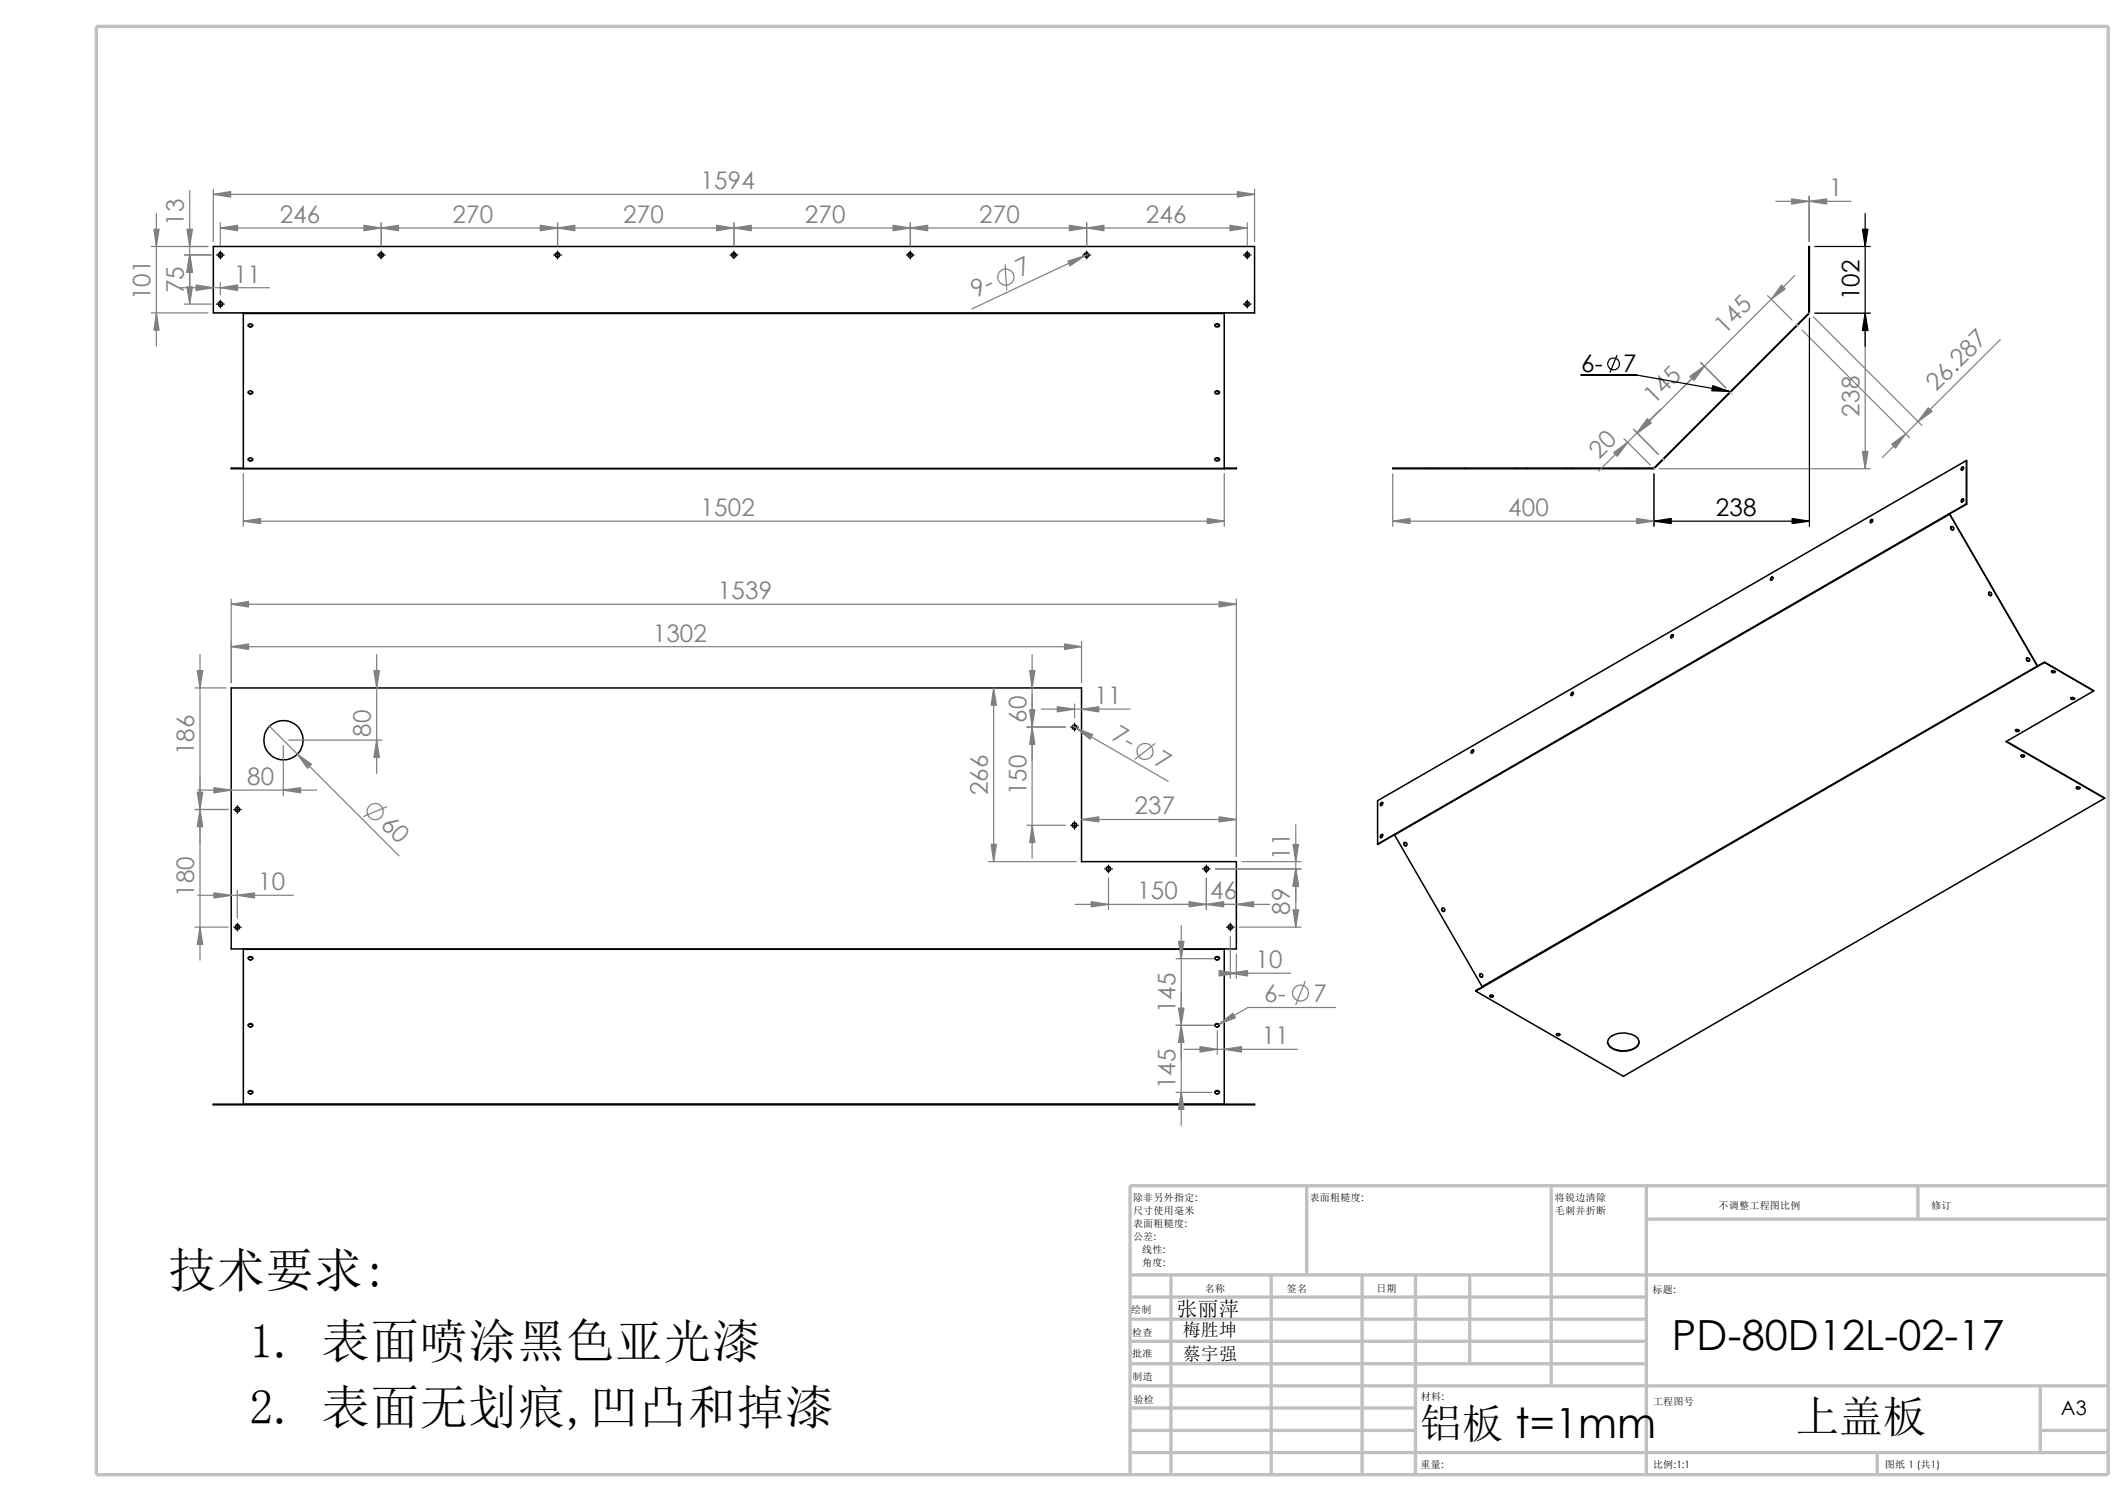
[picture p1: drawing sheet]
<svg xmlns="http://www.w3.org/2000/svg" width="297mm" height="210mm" viewBox="0 0 297 210" stroke-linecap="round" stroke-linejoin="round" font-family="sans-serif">
<g fill="none" stroke="#c0c0c0" stroke-width=".47">
<path d="M13.5 3.7h281v202.2h-281zM157.9 178h136.6M163.6 178v27.9M177.6 178v27.9M182.5 165.6v12.4M190.3 178v27.9M197.7 178v27.9M205.3 178v12.4M216.7 165.6v27.9M230 165.6v40.3M230 170.2h64.5M267.9 165.6v4.6"/>
<path d="M294.5 165.6h-136.6v40.3M157.9 181.1h72.1M157.9 184.2h72.1M157.9 187.3h72.1M157.9 190.4h72.1M157.9 199.7h39.8M157.9 196.6h39.8M157.9 193.5h136.6M285 199.7h9.5M285 193.5v9.3M157.9 202.8h136.6M262.3 202.8v3.1"/>
</g>
<g fill="none" stroke="#000" stroke-width=".21">
<path d="M29.8 34.4h145.5v9.3h-145.5zM34 43.7v.1M34 43.8h137M34 43.8v21.6M34.7 45.4a.34 .34 0 0 0 .3 .2 .34 .34 0 0 0 .3-.2M34.7 54.7a.34 .34 0 0 0 .3 .3 .34 .34 0 0 0 .3-.3M34.7 45.3a.3 .3 0 0 1 .4-.1 .3 .3 0 0 1 .2 .4 .36 .36 0 0 1-.6-.2zM34.7 54.7a.3 .3 0 0 1 .4-.1 .3 .3 0 0 1 .2 .3 .36 .36 0 0 1-.6-.1zM169.7 45.4a.34 .34 0 0 0 .3 .2 .34 .34 0 0 0 .3-.2M169.7 54.7a.34 .34 0 0 0 .3 .3 .34 .34 0 0 0 .3-.3M169.8 54.7a.29 .29 0 0 1 .4-.1 .29 .29 0 0 1 .1 .3 .3 .3 0 0 1-.4 .1 .3 .3 0 0 1-.1-.3zM169.8 45.3a.29 .29 0 0 1 .4-.1 .29 .29 0 0 1 .1 .4 .3 .3 0 0 1-.4 0 .3 .3 0 0 1-.1-.3z"/>
<path d="M171 43.7v.1M171 43.8v21.6M252.7 43.7l-21.7 21.7M252.7 43.7v-9.3h.1v9.3M252.7 43.7h.1M252.8 43.7l-21.8 21.7M34 65.4h.1M34 65.4h137M34 65.4h-1.7h140.4h-1.7M34.7 64.1a.34 .34 0 0 0 .3 .2 .34 .34 0 0 0 .3-.2M34.7 64.1a.3 .3 0 0 1 .4-.2 .3 .3 0 0 1 .2 .4 .36 .36 0 0 1-.6-.2zM169.7 64.1a.34 .34 0 0 0 .3 .2 .34 .34 0 0 0 .3-.2"/>
<path d="M169.8 64a.29 .29 0 0 1 .4-.1 .29 .29 0 0 1 .1 .4 .3 .3 0 0 1-.4 .1 .3 .3 0 0 1-.1-.4zM171 65.4h.1M231 65.4h-36.4h36.4M231 65.4h.1M261.3 72.6l.2-.1a.24 .24 0 0 1 .1 .3 .24 .24 0 0 1-.3 .1zM261.6 72.6a.32 .32 0 0 0-.3 .4M272.3 71.7l.1 .1M272.3 71.7l-77.5 44.8M272.4 71.8h.1M272.4 71.8l12.2 21.2M272.4 71.8l-77.6 44.8M272.6 73.5a.25 .25 0 0 0 0 .4 .25 .25 0 0 0 .3 .1"/>
<path d="M274.1 69.7h.1a.22 .22 0 0 1 .1 .3 .22 .22 0 0 1-.3 .1zM274.2 65.2a.24 .24 0 0 1 .1 .3 .24 .24 0 0 1-.3 .1v-.2zM274.3 69.7a.32 .32 0 0 0-.3 .4M274.3 65.2a.32 .32 0 0 0-.3 .5M274.7 70.4l-2.4 1.3M274.7 70.4h.1M274.7 64.3l-82.3 47.5v6.1M274.7 64.3v6.1M274.7 70.4l-2.3 1.4M32.3 96.1h118.8v24.2h21.6v12.2h-140.4zM219.6 96.7l.1-.1a.23 .23 0 0 1 0 .3 .23 .23 0 0 1-.2 .1zM219.8 96.7l-.2 .1-.1 .3"/>
<path d="M233.5 88.7a.15 .15 0 0 1 .2 0 .15 .15 0 0 1 0 .2l-.3 .2zM233.7 88.6a.32 .32 0 0 0-.2 .5M247.4 80.7l.2-.1a.24 .24 0 0 1 0 .3 .24 .24 0 0 1-.2 .1zM247.6 80.6a.32 .32 0 0 0-.2 .4M277.9 82.7a.27 .27 0 0 0 0 .3 .27 .27 0 0 0 .3 .1M283.2 91.9a.25 .25 0 0 0 0 .3 .25 .25 0 0 0 .3 .1M284.6 93h.1M284.6 93l-77.5 44.8M285.6 92.5l6.9 4M285.6 92.5h.1M285.6 92.5l-1 .5M286.6 93.7a.26 .26 0 0 1 .3-.1 .26 .26 0 0 1 .2 .3 .29 .29 0 0 1-.5-.2z"/>
<path d="M286.6 93.8a.31 .31 0 0 0 .5 0M289.3 97.5a.31 .31 0 0 0 .5 0M289.3 97.4a.25 .25 0 0 1 .3 0 .25 .25 0 0 1 .2 .2l-.1 .1a.21 .21 0 0 1-.3 0 .21 .21 0 0 1-.1-.3zM292.5 96.5l-12.3 7 13.8 8M192.9 116.6l.1-.1a.24 .24 0 0 1 .1 .3 .24 .24 0 0 1-.3 .1zM193 112.1v-.1a.22 .22 0 0 1 .1 .3 .22 .22 0 0 1-.3 .1v-.2zM193.2 116.5l-.2 .1-.1 .2v.2M193.2 112.1l-.2 .1-.1 .3M194.8 116.5v.1M194.8 116.6l12.3 21.2M194.8 116.5l-2.4 1.4M196.2 117.6a.26 .26 0 0 0 0 .3 .26 .26 0 0 0 .3 .2"/>
<path d="M205.6 104.8l.1-.1a.22 .22 0 0 1 .1 .3 .22 .22 0 0 1-.3 .1zM205.8 104.7l-.1 .2-.1 .3M280.3 103.5l13.7 8M281.6 101.9a.26 .26 0 0 1 .3-.1 .26 .26 0 0 1 .1 .3 .29 .29 0 0 1-.4-.2zM281.6 102a.32 .32 0 0 0 .5 0M282.3 105.5l.1 .1 .4-.1M282.4 105.5a.21 .21 0 0 1 .3-.1 .21 .21 0 0 1 .1 .2 .21 .21 0 0 1-.3 .1 .21 .21 0 0 1-.1-.2zM290.1 110a.25 .25 0 0 1 .3-.1 .25 .25 0 0 1 .1 .2 .3 .3 0 0 1-.4-.1zM290.1 110a.32 .32 0 0 0 .5 0M294 111.5l-67.2 38.8-20.6-11.9M34 132.5h.1M34 132.5v21.7"/>
<path d="M34 132.5h137M34.7 133.8a.38 .38 0 0 1 .6 0M34.7 133.7a.29 .29 0 0 1 .4-.2 .29 .29 0 0 1 .1 .4 .29 .29 0 0 1-.4 .1l-.1-.1zM169.7 133.8a.38 .38 0 0 1 .6 0M169.8 133.7a.33 .33 0 0 1 .3-.1 .33 .33 0 0 1 .2 .3 .31 .31 0 0 1-.3 .1 .31 .31 0 0 1-.2-.3zM171 132.5h.1M171 132.5v21.7M201.5 126.8a.3 .3 0 0 0 0 .3 .3 .3 0 0 0 .3 .2M206.8 136a.24 .24 0 0 1 .3 0 .24 .24 0 0 1 0 .3 .24 .24 0 0 1-.3 .1zM206.8 136a.26 .26 0 0 0 0 .3 .26 .26 0 0 0 .3 .1M207.1 137.8h.1M207.1 137.8l-.9 .5v.1"/>
<path d="M207.1 137.8l-.9 .6M208.1 139.1a.32 .32 0 0 0 .5 0M208.2 139a.28 .28 0 0 1 .4 .1 .25 .25 0 0 1-.3 .2 .25 .25 0 0 1-.1-.3zM29.8 154.2h145.5v.1h-145.5zM34 154.2h.1M34.7 152.5a.38 .38 0 0 1 .6 0M34.7 143.2a.38 .38 0 0 1 .6 0M34.7 152.4a.29 .29 0 0 1 .4-.2 .29 .29 0 0 1 .1 .4 .29 .29 0 0 1-.4 .1l-.1-.1zM34.7 143a.29 .29 0 0 1 .4-.1 .29 .29 0 0 1 .1 .4 .29 .29 0 0 1-.4 0l-.1-.1zM169.7 152.5a.38 .38 0 0 1 .6 0M169.7 143.2a.38 .38 0 0 1 .6 0M169.8 143a.33 .33 0 0 1 .3-.1 .33 .33 0 0 1 .2 .3 .31 .31 0 0 1-.3 .2 .31 .31 0 0 1-.2-.4z"/>
<path d="M169.8 152.4a.33 .33 0 0 1 .3-.1 .33 .33 0 0 1 .2 .3 .31 .31 0 0 1-.3 .2 .31 .31 0 0 1-.2-.4zM171 154.2h.1M217.4 144.4a.24 .24 0 0 1 .3-.1 .24 .24 0 0 1 .2 .2 .26 .26 0 0 1-.3 .1 .26 .26 0 0 1-.2-.2zM217.4 144.4l.1 .1 .4-.1M224.6 145.5a1.76 1.76 0 0 0 1.8 1.2 2.47 2.47 0 0 0 2.5-.9l.1-.3M224.9 144.8a3.1 3.1 0 0 1 3.9 .2 1.06 1.06 0 0 1-.8 1.6 2.94 2.94 0 0 1-3.2-.6 .79 .79 0 0 1 .1-1.2z"/>
<circle cx="30.8" cy="35.6" r=".3"/>
<circle cx="53.3" cy="35.6" r=".32"/>
<circle cx="77.9" cy="35.6" r=".32"/>
<circle cx="102.5" cy="35.6" r=".32"/>
<circle cx="127.2" cy="35.6" r=".32"/>
<circle cx="151.8" cy="35.6" r=".32"/>
<circle cx="174.2" cy="35.6" r=".32"/>
<circle cx="30.8" cy="42.4" r=".32"/>
<circle cx="174.2" cy="42.5" r=".33"/>
<circle cx="272.7" cy="73.8" r=".24"/>
<circle cx="278" cy="82.9" r=".23"/>
<circle cx="283.3" cy="92.1" r=".25"/>
<circle cx="33.2" cy="113" r=".3"/>
<circle cx="39.6" cy="103.3" r="2.74"/>
<circle cx="150.1" cy="115.2" r=".33"/>
<circle cx="150.1" cy="101.5" r=".33"/>
<circle cx="196.3" cy="117.9" r=".23"/>
<circle cx="33.2" cy="129.4" r=".3"/>
<circle cx="154.8" cy="121.3" r=".33"/>
<circle cx="168.5" cy="121.3" r=".32"/>
<circle cx="171.9" cy="129.4" r=".32"/>
<circle cx="201.6" cy="127.1" r=".24"/>
</g>
<g fill="none" stroke="#000" stroke-width=".17">
<path d="M30.2 35.6h.2M30.6 35.6h.4M30.8 35.1v.1M30.8 35.4v.5M30.8 36.1v.1M31.2 35.6h.1M52.7 35.6h.1M53 35.6h.5M53.3 35.1v.1M53.3 35.4v.5M53.3 36.1v.1M53.7 35.6h.1"/>
<path d="M77.3 35.6h.1M77.6 35.6h.5M77.9 35.1v.1M77.9 35.4v.5M77.9 36.1v.1M78.3 35.6h.1M102 35.6h.1M102.3 35.6h.4M102.5 35.1v.1M102.5 35.4v.5M102.5 36.1v.1M103 35.6h.1"/>
<path d="M126.6 35.6h.1M126.9 35.6h.5M127.2 35.1v.1M127.2 35.4v.5M127.2 36.1v.1M127.6 35.6h.1M151.3 35.6h.1M151.6 35.6h.4M151.8 35.1v.1M151.8 35.4v.5M151.8 36.1v.1M152.2 35.6h.2"/>
<path d="M173.7 35.6h.1M174 35.6h.5M174.2 35.1v.1M174.2 35.4v.5M174.2 36.1v.1M174.7 35.6h.1M252.7 35.9h.1M252.7 35.3h.1M253.5 34.4h7.8M260.6 29.8v18.6M30.2 42.5h.2M30.6 42.5h.4"/>
<path d="M30.8 41.9v.1M30.8 42.2v.5M30.8 42.9v.1M31.2 42.5h.1M173.7 42.5h.1M174 42.5h.5M174.2 41.9v.1M174.2 42.2v.5M174.2 42.9v.1M174.7 42.5h.1M220.9 52.4h7.7l13 2.3M225.9 49.6l-1 2.4"/>
<path d="M241.4 54.9l.1 .1M241.9 54.5l.1 .1M250.8 45.6l.1 .1M251.2 45.1l.1 .1M252.7 42.8h.1M252.7 42.1h.1M252.8 44.4v29.1M253.5 43.7h7.8M199.1 65.4h.1M199.7 65.4h.1M200.4 65.4h.1M204.6 65.4h.1"/>
<path d="M211.2 65.4h.1M211.9 65.4h.1M213.4 65.4h.1M214 65.4h.1M218.9 65.4h.1M219.5 65.4h.1M220.2 65.4h.1M227.7 65.4h.1M228.3 65.4h.1M231.1 66.2v7.3M231.1 72.8h21.7M232.1 64.3l.1 .1"/>
<path d="M232.5 63.8l.1 .1M32.6 113h.1M32.9 113h.5M33.1 112.5v.1M33.1 112.8v.4M33.1 113.5v.1M33.6 113h.1M149.6 101.5h.1M149.6 115.2h.1M149.9 101.5h.4M149.9 115.2h.4M150.1 101h.1"/>
<path d="M150.1 101.3v.5M150.1 102v.1M150.1 114.7v.1M150.1 115v.4M150.1 115.7v.1M150.6 101.5h.1M150.6 115.2h.1M32.6 129.5h.1M32.9 129.5h.5M33.1 128.9v.1M33.1 129.2v.5M33.1 129.9v.1"/>
<path d="M33.6 129.5h.1M154.3 121.3h.1M154.6 121.3h.5M154.9 120.8v.1M154.9 121.1v.4M154.9 121.8v.1M155.3 121.3h.1M168 121.3h.1M168.3 121.3h.5M168.5 120.8v.1M168.5 121.1v.4M168.5 121.8v.1"/>
<path d="M169 121.3h.1M171.3 129.5h.1M171.6 129.5h.5M171.9 128.9v.1M171.9 129.2v.5M171.9 129.9v.1M172.3 129.5h.1"/>
<circle cx="225.4" cy="50.8" r=".82"/>
</g>
<path d="M241.6 54.7l.4 .4M250.9 45.2l.3 .4M252.8 43.7l-.1 .1M231.1 65.4h-.1M232.2 64l.3 .3" fill="none" stroke="#c0c0c0" stroke-width=".17"/>
<g fill="none" stroke="#808080" stroke-width=".17">
<path d="M21.1 34.4h7.9M21.8 29.8v18.5M25.7 35.6h3.8M26.5 26.6v15.9M29.8 26.4v7.3M29.8 27.1h145.5M30.8 31.1v3.2M30.8 39.5v1.7M30.8 31.8h143.4M53.3 31.1v3.2M77.9 31.1v3.2M102.5 31.1v3.2"/>
<path d="M127.2 31.1v3.2M140.4 37l.2 3.4M151.8 31.1v3.2M152.1 35.5l-16.3 7.6M174.2 31.1v3.2M175.3 26.4v7.3M248.1 28.1h10.5M250.7 38.5l-22 22M252.7 27.4v6.3M252.8 27.4v6.3M21.1 43.7h7.9M25.1 40.2h12.5"/>
<path d="M25.7 42.5h3.8M228.2 59.9l3.5 3.6-3.5-3.6M231.9 57.1l-8.6 8.7M237.6 50.6l3.5 3.5-3.5-3.5M246.9 41.3l3.5 3.4M251.8 46.1l14.9 15M253.3 44.2l15.2 15.2M253.5 43.7h7.8M260.6 43.7v21.7M279.4 47.4l-16.4 16.5M34 72.8h137M34 66.1v7.4"/>
<path d="M171 66.1v7.4M194.6 66.2v7.3M194.6 72.8h36.5M226.9 61.3l3.6 3.6M231.1 66.2v7.3M231.8 65.4h29.5M27.2 96.1h4.4M27.9 91.4v42.7M32.3 83.7v11.6M32.3 90.3h118.8M32.3 84.4h140.4M52.6 91.4v16.6"/>
<path d="M138.8 96.1v24.2M144.2 91.4v28.4M145.5 99h12.4M150.1 98.3v1.9M151.1 89.6v5.7M172.7 83.7v35.9M27.2 113h4.7M27.6 110.3h16.6M37.7 101.4l18.1 18.1M39.6 104.1v7M40.3 103.3h13M54 112.6l-3.2 1.4"/>
<path d="M143.5 101.5h5.3M143.5 115.2h5.3M149.8 101.3l13.4 7.8M151.1 114.4h21.6M161.3 103.8l-2.7 2.2M181 115.1v14.4M27.2 129.5h4.7M27.6 125h13.4M33.1 124.3v3.9M138.1 120.3h12.3M150.2 126.3h27.2M154.9 122.6v4.4"/>
<path d="M164.3 133.9h5.3M165 129.2v27.9M168.5 122.6v4.4M169.8 121.3h11.9M171.9 135.9h8.4M171.9 130.7v5.9M172.7 133.2v3.4M173.1 129.5h8.6M173.5 120.3h8.2M182.3 137l-1.3 3.3M164.3 143.2h5.3M164.3 152.5h5"/>
<path d="M165.4 146.5h15.8M170.1 143.9v3.3M186.6 140.7h-12.3l-4 2.3"/>
<circle cx="140.5" cy="38.7" r="1.15"/>
<circle cx="52.4" cy="113.3" r="1.14"/>
<circle cx="160" cy="104.9" r="1.13"/>
<circle cx="181.7" cy="138.7" r="1.12"/>
</g>
<g fill="#808080" stroke="#808080" stroke-width=".17">
<path d="M260.6 43.7l.3 2.4h-.7z"/>
<path d="M260.2 63h.7l-.3 2.4z"/>
<path d="M228.6 72.4l2.5 .4-2.5 .3z"/>
<path d="M194.6 72.8l2.4-.4v.7z"/>
<path d="M225.4 63.2l2-1.4-1.5 1.9z"/>
<path d="M230.1 58.5l.5 .5-1.9 1.5z"/>
<path d="M236.1 52.6l2-1.5-1.5 2z"/>
<path d="M230.2 58.5l.5 .6-2 1.4z"/>
<path d="M248.9 39.8l.5 .5-2 1.5z"/>
<path d="M269.4 56.9l.5 .5-2 1.5z"/>
<path d="M264.3 62l1.9-1.4-1.4 2z"/>
<path d="M252.8 28.1l2.4-.3v.7z"/>
<path d="M250.3 27.8l2.4 .3-2.4 .4z"/>
<path d="M27.9 113l.4 2.4h-.7z"/>
<path d="M27.6 93.6h.7l-.4 2.5z"/>
<path d="M52.2 93.6h.8l-.4 2.5z"/>
<path d="M29.9 110l2.4 .3-2.4 .4z"/>
<path d="M27.6 110.6h.7l-.4 2.4z"/>
<path d="M27.9 129.5l.4 2.4h-.7z"/>
<path d="M52.6 103.3l.4 2.4h-.8z"/>
<path d="M170.3 143l1.9-1.5 .4 .6z"/>
<path d="M33.1 125l2.5-.3v.7z"/>
<path d="M29.9 124.7l2.4 .3-2.4 .4z"/>
<path d="M148.7 89.9l2.4 .4-2.4 .4z"/>
<path d="M32.3 90.3l2.4-.4v.8z"/>
<path d="M32.3 84.4l2.4-.4v.8z"/>
<path d="M170.3 84l2.4 .4-2.4 .4z"/>
<path d="M144.2 101.5l.4 2.4h-.8z"/>
<path d="M143.8 93.6h.8l-.4 2.5z"/>
<path d="M143.8 99.1h.8l-.4 2.4z"/>
<path d="M144.2 115.2l.4 2.4h-.8z"/>
<path d="M147.7 98.7l2.4 .3-2.4 .4z"/>
<path d="M151.1 99l2.4-.3v.7z"/>
<path d="M138.8 96.1l.4 2.4h-.7z"/>
<path d="M138.5 117.9h.7l-.4 2.4z"/>
<path d="M166.1 125.9l2.4 .4-2.4 .3z"/>
<path d="M172.7 126.3l2.4-.4v.7z"/>
<path d="M168.5 126.3l2.4-.4v.7z"/>
<path d="M152.4 125.9l2.5 .4-2.5 .3z"/>
<path d="M181 121.3l.4 2.4h-.8z"/>
<path d="M180.6 117.9h.8l-.4 2.4z"/>
<path d="M180.6 127h.8l-.4 2.5z"/>
<path d="M171.9 135.9l2.4-.4v.8z"/>
<path d="M170.3 114l2.4 .4-2.4 .4z"/>
<path d="M170.3 135.5l2.4 .4-2.4 .4z"/>
<path d="M151.1 114.4l2.4-.4v.8z"/>
<path d="M150.4 101.7l2.3 .9-.4 .6z"/>
<path d="M167.6 146.1l2.5 .4-2.5 .4z"/>
<path d="M171 146.5l2.4-.4v.8z"/>
<path d="M164.6 131.4h.8l-.4 2.5z"/>
<path d="M165 152.5l.4 2.4h-.8z"/>
<path d="M165 143.2l.4 2.3h-.8z"/>
<path d="M164.6 140.8h.8l-.4 2.4z"/>
<path d="M39.6 110.3l2.4-.3v.7z"/>
<path d="M41.5 105.3l2 1.4-.5 .6z"/>
<path d="M27.4 39.8l2.4 .4-2.4 .4z"/>
<path d="M30.8 40.2l2.4-.4v.8z"/>
<path d="M149.2 36.4l2.3-.7-2 1.4z"/>
<path d="M172.8 26.8l2.5 .3-2.5 .4z"/>
<path d="M26.1 40h.8l-.4 2.5z"/>
<path d="M26.5 35.6l.4 2.4h-.8z"/>
<path d="M26.1 32h.8l-.4 2.4z"/>
<path d="M21.5 32h.7l-.4 2.4z"/>
<path d="M21.8 43.7l.4 2.4h-.7z"/>
<path d="M151.8 31.8l2.4-.3v.7z"/>
<path d="M29.8 27.1l2.4-.3v.7z"/>
<path d="M30.8 31.8l2.4-.3v.7z"/>
<path d="M50.8 31.5l2.5 .3-2.5 .4z"/>
<path d="M75.5 31.5l2.4 .3-2.4 .4z"/>
<path d="M53.3 31.8l2.4-.3v.7z"/>
<path d="M77.9 31.8l2.4-.3v.7z"/>
<path d="M100.1 31.5l2.4 .3-2.4 .4z"/>
<path d="M102.5 31.8l2.4-.3v.7z"/>
<path d="M124.8 31.5l2.4 .3-2.4 .4z"/>
<path d="M127.2 31.8l2.4-.3v.7z"/>
<path d="M149.4 31.5l2.4 .3-2.4 .4z"/>
<path d="M171.8 31.5l2.4 .3-2.4 .4z"/>
<path d="M34 72.8l2.4-.4v.7z"/>
<path d="M168.7 72.4l2.3 .4-2.3 .3z"/>
</g>
<path d="M260.2 32h.7l-.3 2.4zM239.3 53.8l2.3 .9-2.5-.1zM260.6 43.7l.3 2.4h-.7zM231.1 72.8l2.4-.4v.7zM250.4 72.4l2.4 .4-2.4 .3z" fill="#000" stroke="#000" stroke-width=".17"/>
<g font-size="6.7">
<text x="23.5" y="179.7">技术要求:</text>
<text x="34.8" y="189.6">1. 表面喷涂黑色亚光漆</text>
<text x="34.8" y="198.8">2. 表面无划痕,凹凸和掉漆</text>
</g>
<text font-size="6.1" x="250.8" y="199.9">上盖板</text>
<g font-size="5.8">
<text x="233.5" y="188.6">PD-80D12L-02-17</text>
<text x="198.4" y="200.7">铝板 t=1mm</text>
</g>
<g font-size="3.4" fill="#808080">
<text x="97.9" y="26.4">1594</text>
<text x="255.5" y="27.4">1</text>
<text x="25.7" y="31.5" transform="rotate(-90 25.7 31.5)">13</text>
<text x="39.1" y="31.1">246</text>
<text x="63.2" y="31.1">270</text>
<text x="87.1" y="31.1">270</text>
<text x="112.4" y="31.1">270</text>
<text x="136.8" y="31.1">270</text>
<text x="160.1" y="31.1">246</text>
<text x="21" y="42" transform="rotate(-90 21 42)">101</text>
<text x="25.7" y="41" transform="rotate(-90 25.7 41)">75</text>
<text x="32.7" y="39.5">11</text>
<text x="136.3" y="41.6" transform="rotate(-25 136.3 41.6)">9-</text>
<text x="142.6" y="38.7" transform="rotate(-25 142.6 38.7)">7</text>
<text x="241" y="46.7" transform="rotate(-45 241 46.7)">145</text>
<text x="231.1" y="56.6" transform="rotate(-45 231.1 56.6)">145</text>
<text x="259.8" y="58.2" transform="rotate(-90 259.8 58.2)">238</text>
<text x="270.5" y="54.8" transform="rotate(-45 270.5 54.8)">26.287</text>
<text x="223.4" y="64.2" transform="rotate(-45 223.4 64.2)">20</text>
<text x="97.9" y="72.1">1502</text>
<text x="210.7" y="72.1">400</text>
<text x="100.3" y="83.7">1539</text>
<text x="91.2" y="89.6">1302</text>
<text x="143.4" y="100.9" transform="rotate(-90 143.4 100.9)">60</text>
<text x="152.9" y="98.3">11</text>
<text x="27.1" y="105.5" transform="rotate(-90 27.1 105.5)">186</text>
<text x="51.8" y="102.9" transform="rotate(-90 51.8 102.9)">80</text>
<text x="155.2" y="103.2" transform="rotate(30 155.2 103.2)">7-</text>
<text x="161.1" y="106.7" transform="rotate(30 161.1 106.7)">7</text>
<text x="34.5" y="109.6">80</text>
<text x="138" y="111" transform="rotate(-90 138 111)">266</text>
<text x="143.4" y="111" transform="rotate(-90 143.4 111)">150</text>
<text x="158.5" y="113.7">237</text>
<text x="53" y="115.3" transform="rotate(45 53 115.3)">60</text>
<text x="27.1" y="125.2" transform="rotate(-90 27.1 125.2)">180</text>
<text x="36.1" y="124.3">10</text>
<text x="158.9" y="125.6">150</text>
<text x="169.1" y="125.6">46</text>
<text x="180.2" y="120.1" transform="rotate(-90 180.2 120.1)">11</text>
<text x="180.2" y="127.7" transform="rotate(-90 180.2 127.7)">89</text>
<text x="175.4" y="135.2">10</text>
<text x="164.2" y="141.5" transform="rotate(-90 164.2 141.5)">145</text>
<text x="176.6" y="139.9">6-</text>
<text x="183.5" y="139.9">7</text>
<text x="176.3" y="145.8">11</text>
<text x="164.2" y="152.1" transform="rotate(-90 164.2 152.1)">145</text>
</g>
<g font-size="3.4">
<text x="259.8" y="42" transform="rotate(-90 259.8 42)">102</text>
<text x="220.9" y="51.9">6-</text>
<text x="226.7" y="51.9">7</text>
<text x="239.7" y="72.1">238</text>
</g>
<text font-size="2.9" x="164.4" y="183.8">张丽萍</text>
<text font-size="2.8" x="287.9" y="197.6">A3</text>
<g font-size="2.5">
<text x="165.2" y="189.9">蔡宇强</text>
<text x="165.2" y="186.6">梅胜坤</text>
</g>
<g font-size="1.4">
<text x="158.3" y="167.7">除非另外指定:</text>
<text x="183" y="167.7">表面粗糙度:</text>
<text x="217.2" y="167.6">将锐边清除</text>
<text x="158.3" y="169.5">尺寸使用毫米</text>
<text x="158.3" y="171.4">表面粗糙度:</text>
<text x="158.3" y="173.2">公差:</text>
<text x="217.2" y="169.5">毛刺并折断</text>
<text x="240.1" y="168.7">不调整工程图比例</text>
<text x="269.8" y="168.9">修订</text>
<text x="159.6" y="176.8">角度:</text>
<text x="159.6" y="175">线性:</text>
<text x="158" y="183.4">绘制</text>
<text x="168.3" y="180.4">名称</text>
<text x="179.8" y="180.4">签名</text>
<text x="192.3" y="180.4">日期</text>
<text x="230.8" y="180.6">标题:</text>
<text x="158.2" y="189.5">批准</text>
<text x="158.2" y="186.5">检查</text>
<text x="158.2" y="192.7">制造</text>
<text x="158.4" y="195.9">验检</text>
<text x="198.5" y="195.4">材料:</text>
<text x="230.9" y="196.2">工程图号</text>
<text x="198.5" y="204.9">重量:</text>
<text x="230.9" y="204.9">比例:1:1</text>
<text x="263.3" y="204.9">图纸 1 (共1)</text>
</g>
</svg>
